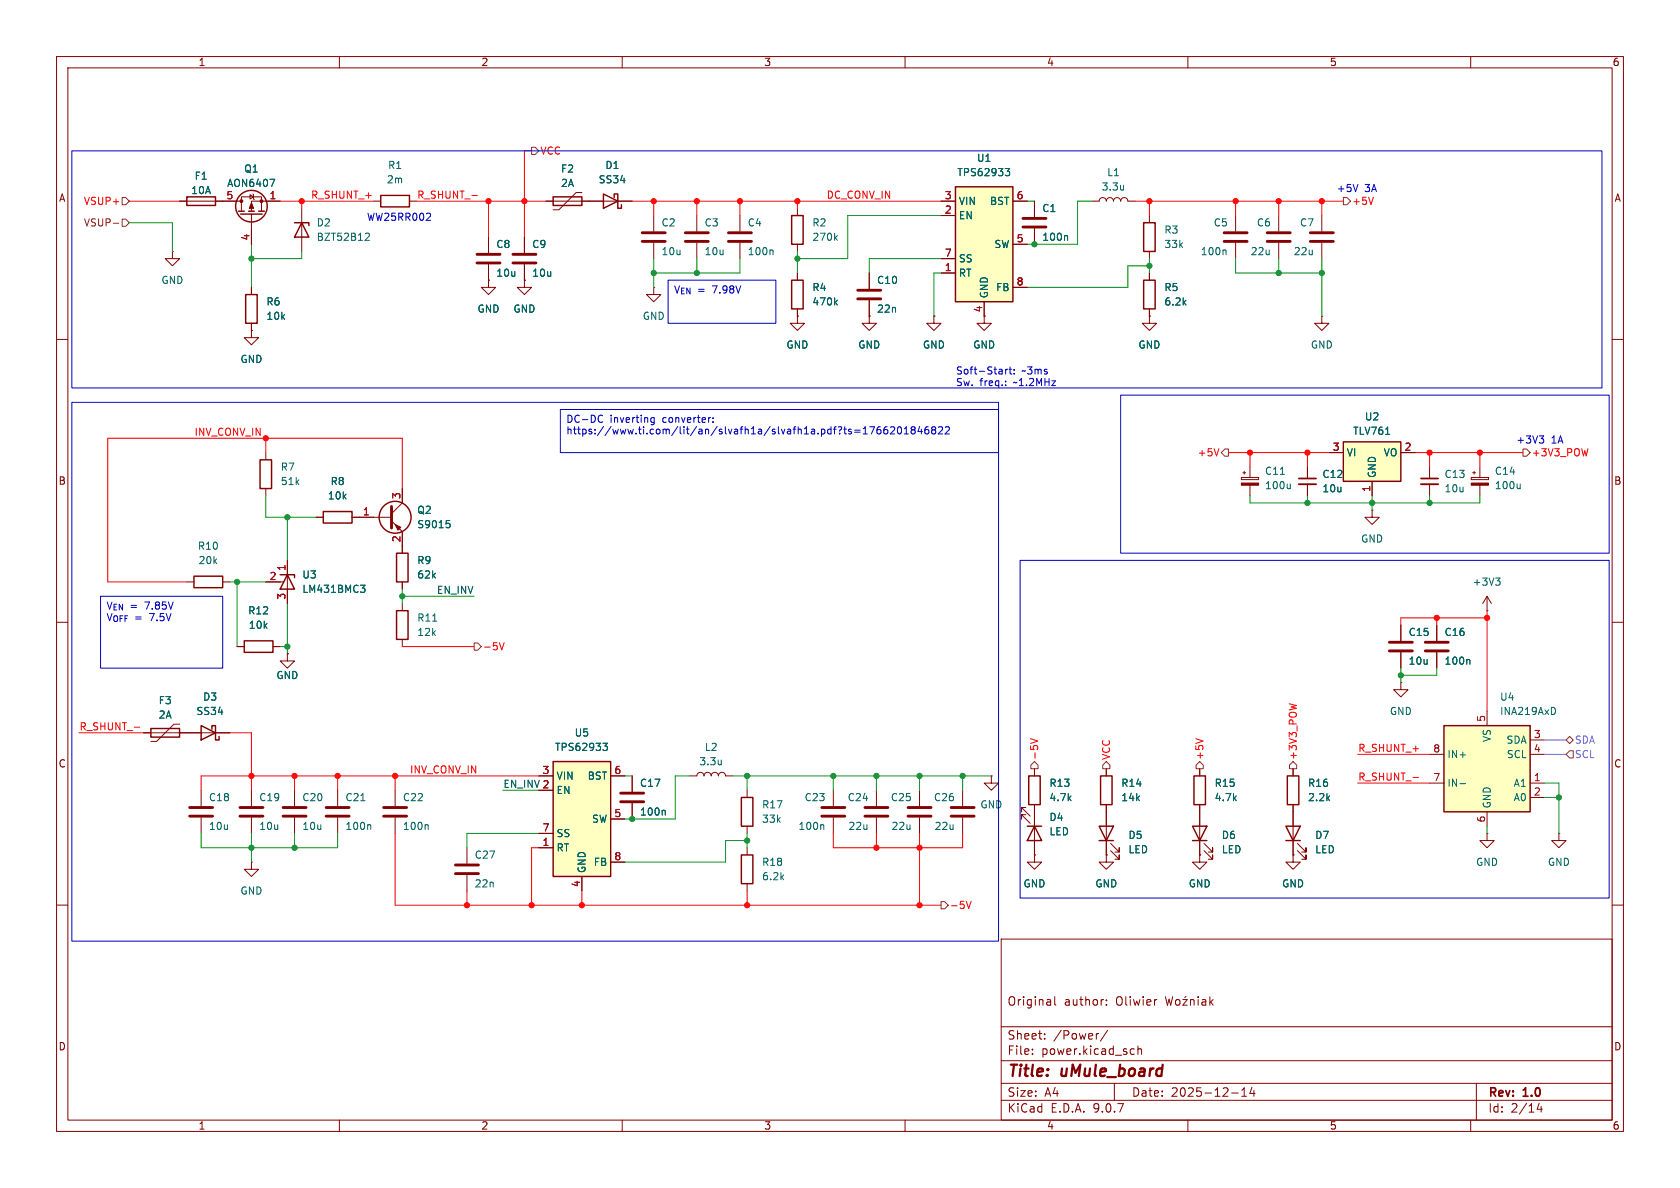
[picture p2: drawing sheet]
<svg xmlns="http://www.w3.org/2000/svg" width="297mm" height="210mm" viewBox="0 0 297 210" stroke-linecap="round" stroke-linejoin="round" font-family="sans-serif">
<g fill="none" stroke="#840000" stroke-width=".18">
<path d="M10 10h277v190h-277zM12 12h273v186h-273zM60 10v2M110 10v2M160 10v2M210 10v2M260 10v2M66 35.6h1.3M72.4 35.6h1.3M123.2 38.1v2.8M130.8 38.1v2.8M123.2 42.9v2.8"/>
<path d="M130.8 42.9v2.8M10 60h2M285 60h2M47 80v1.3M47 86.4v1.2M55.9 91.4h1.2M62.2 91.4h7M69.2 92.1l1.9 1.9v2.5M71.1 86.4v2.5l-1.9 1.9M10 110h2M41.9 114.3h1.3M48.3 114.3h1.2"/>
<path d="M285 110h2M35.6 139.7v2.8M44.4 139.7v2.8M52.1 139.7v2.8M59.7 139.7v2.8M69.8 139.7v2.8M35.6 144.5v2.8M44.4 152.4v1.3h1.3l-1.3 1.2-1.2-1.2h1.2M44.4 152.4h.1M44.4 144.5v2.8M52.1 144.5v2.8M59.7 144.5v2.8"/>
<path d="M69.8 144.5v2.8M82.5 149.9v2.8M82.5 154.7v2.8M10 160h2M177 166h108v32h-108zM186.5 176.2v1.3l.2 .2M195.6 177.6v.1M195.6 176.8v.1M204.4 176.7h.1M206 176.2l.4 1.5 .3-1.1 .3 1.1 .3-1.5M207.9 176.8l.2-.1 .4 .1 .1 .6-.1 .2-.4 .1-.2-.1zM209.1 176.7h.8l-.8 1h.8"/>
<path d="M209.7 176.1l-.2 .2M210.5 176.8l.2-.1 .3 .1 .1 .9M210.5 176.7v1M211.8 176.2v.1M211.8 176.7v1M212.5 176.8h.6l.1 .9M213.2 177.1h-.5a.29 .29 0 0 0-.2 .3 .29 .29 0 0 0 .2 .3l.5-.1M213.9 176.2v1.5M214 177.1l.5 .6M214.5 176.7l-.6 .6M285 160h2M60 198v2"/>
<path d="M110 198v2M160 198v2M177 194.5h108M177 191.5h108M177 187.5h108M177 181.5h108M182.5 186.3v.1M182.5 185.5v.1M184.7 183.6v.1M184.7 182.8v.1M194.2 182.7l-.2 .1M195.8 182.1l-1.3 2"/>
<path d="M197 191.5v3M200.1 185.4l.4 .1M200.5 186.3l-.4 .1M201.2 185.5l.2-.1 .3 .1 .1 .9M201.2 184.9v1.5M210 198v2M217.7 193.2h1.2M219.5 193.8h.9M219.5 192.7l.5-.4v1.5M221.3 192.2l-.3 1.1h.9M221.7 192.8v1M260 198v2"/>
<path d="M261 191.5v6.5M272.1 195l-.4 1.1h1M272.5 195.6v1"/>
</g>
<g fill="none" stroke="#840000" stroke-width=".51">
<path d="M121.2 41.1h4M121.2 42.7h4M128.8 41.1h4M128.8 42.7h4M69.2 89.5v3.8M33.5 142.7h4.1M33.5 144.3h4.1M42.4 142.7h4.1M42.4 144.3h4.1M50 142.7h4.1M50 144.3h4.1M57.7 142.7h4"/>
<path d="M57.7 144.3h4M67.8 142.7h4.1M67.8 144.3h4.1M80.5 152.9h4.1M80.5 154.4h4.1"/>
</g>
<path d="M136.5 44.2l.2 .2v.6M78.9 92h.6M79 92.5h.3l.3 .2-.1 .5-.5 .1M63.8 141.5h.7M65.4 145.8l.1 .2v.6M75.5 145.8l.2 .2v.6" fill="none" stroke="#006464" stroke-width=".18"/>
<g fill="none" stroke="#840000" stroke-width=".25">
<path d="M67.3 34.5h5.1v2.1h-5.1zM46 81.3h2v5.1h-2zM57.1 90.4h5.1v2.1h-5.1zM43.2 113.3h5.1v2h-5.1z"/>
<circle cx="69.8" cy="91.4" r="2.82"/>
</g>
<path d="M69.8 92.7l1.1 .5-.5 .5z" fill="#840000" stroke="#840000" stroke-width=".18"/>
<path d="M97.8 134.6h10.1v20.3h-10.1z" fill="#ffffc2"/>
<g fill="none" stroke="#840000" stroke-width=".25">
<path d="M42.2 37.3h1M42.5 37.8h3.9M43.9 37.3h1.1M45.7 37.3h1M140 38.1h2v5.1h-2zM140 49.5h2v5.1h-2zM70.1 97.8h2v5.1h-2zM34.3 101.9h5.1v2h-5.1zM49.5 101.6h2.6v.5M50.8 101.6l1.3 2.5h-2.6zM70.1 108h2v5h-2zM26.7 128.8h5v1.5h-5z"/>
<path d="M35.6 128.3l2.5 1.2-2.5 1.3zM37.5 128.9v-.6h.6v2.5h.6v-.6M97.8 134.6h10.1v20.3h-10.1z"/>
<circle cx="44.4" cy="36.4" r="2.79"/>
</g>
<g fill="none" stroke="#840000" stroke-width=".18">
<path d="M39.4 35.6h3.3M42.7 37.3v-2.5h3.5v2.5M44.2 34.4l.6 .4-.6 .4zM44.4 37.8v5.4M44.7 34.3l.1 .1v.8l.2 .1M49.5 35.6h-5.1v1.7M141 36.8v1.3M141 43.2v1.3M141 48.3v1.2M141 54.6v1.3M153.7 55.9v1.3h1.2l-1.2 1.2-1.3-1.2h1.3M153.7 55.9h.1"/>
<path d="M153.7 48.3v2.8M153.7 53.1v2.8M165.1 55.9v1.3h1.3l-1.3 1.2-1.3-1.2h1.3M165.1 55.9h.1M50.8 99.1v7.6M71.1 96.5v1.3M33 102.9h1.3M39.4 102.9h1.2M47 102.9h3.2M50.8 115.6v1.2h1.3l-1.3 1.3-1.3-1.3h1.3M50.8 115.6h.1M71.1 102.9v1.2"/>
<path d="M71.1 106.7v1.3M71.1 113v1.3M25.4 129.5h15.2M31.7 128h-1l-3 3.1h-1M95.2 137.2h2.6M95.2 139.7h2.6M107.9 137.2h2.6M95.2 147.3h2.6M95.2 149.9h2.6M102.9 154.9v2.6M107.9 144.8h2.6M107.9 152.4h2.6"/>
</g>
<path d="M47.7 31.7h.9l-.6 1.3M147.7 42l.3 .5M147.7 53.4l.3 .5M148 41.6l-.4 .5M148 53.1l-.4 .5M63.7 103.4h.8l-.4 .5 .4 .2v.4l-.2 .2h-.4M76.5 109.8h.7M106.6 131.4h.8l-.4 .5 .3 .1 .1 .4-.3 .3h-.3" fill="none" stroke="#006464" stroke-width=".18"/>
<g fill="#840000" stroke="#840000" stroke-width=".18">
<path d="M44.4 35.8l.4 1h-.7z"/>
<circle cx="42.7" cy="35.6" r=".25"/>
<circle cx="46.2" cy="35.6" r=".25"/>
</g>
<path d="M151.6 51.3h4.1M151.6 52.8h4.1" fill="none" stroke="#840000" stroke-width=".51"/>
<path d="M168.9 33h10.2v20.3h-10.2z" fill="#ffffc2"/>
<path d="M33 34.8h5.1v1.5h-5.1zM52.1 39.4h2.5v.5M53.3 39.4l1.3 2.5h-2.5zM97.8 34.8h5.1v1.5h-5.1zM106.7 34.3l2.5 1.3-2.5 1.2zM108.6 34.9v-.6h.6v2.5h.7v-.6M168.9 33h10.2v20.3h-10.2zM43.4 52.1h2.1v5.1h-2.1zM131.1 151.1h2v5.1h-2z" fill="none" stroke="#840000" stroke-width=".25"/>
<g fill="none" stroke="#840000" stroke-width=".18">
<path d="M31.7 35.6h7.7M53.3 36.8v7.7M96.5 35.6h15.3M102.9 34h-1l-3.1 3.1h-1M115.6 38.1v2.8M166.4 35.6h2.5M166.4 38.1h2.5M179.1 35.6h2.5M193 35.6h1.3a.64 .64 0 0 1 .6-.7 .64 .64 0 0 1 .7 .7 .64 .64 0 0 1 .6-.7 .64 .64 0 0 1 .6 .7 .64 .64 0 0 1 .7-.7 .64 .64 0 0 1 .6 .7 .64 .64 0 0 1 .7-.7 .64 .64 0 0 1 .6 .7h1.3M226.1 38.1v2.8M30.5 44.5v1.2h1.2l-1.2 1.3-1.3-1.3h1.3M30.5 44.5h.1"/>
<path d="M44.4 58.4v1.3h1.3l-1.3 1.3-1.2-1.3h1.2M44.4 58.4h.1M44.4 50.8v1.3M44.4 57.2v1.2M86.4 49.5v1.3h1.2l-1.2 1.3-1.3-1.3h1.3M86.4 49.5h.1M86.4 41.9v2.8M86.4 46.7v2.8M92.7 49.5v1.3h1.3l-1.3 1.3-1.3-1.3h1.3M92.7 49.5h.1M115.6 50.8v1.3h1.2l-1.2 1.2-1.3-1.2h1.3M115.6 50.8h.1"/>
<path d="M115.6 42.9v2.8M141 55.9v1.3h1.2l-1.2 1.2-1.3-1.2h1.3M141 55.9h.1M166.4 45.7h2.5M166.4 48.3h2.5M174 53.3v2.6M179.1 43.2h2.5M179.1 50.8h2.5M226.1 42.9v2.8M132.1 149.9v1.2M132.1 156.2v1.3"/>
</g>
<path d="M177.7 29.8h.8l-.4 .5 .3 .1 .1 .4-.2 .3h-.4M198.6 32.8v.8M198.6 33.5h.1M64.8 41.2l.4 .1 .1 .3-.8 .9h.8" fill="none" stroke="#006464" stroke-width=".18"/>
<path d="M84.3 45h4.1M84.3 46.5h4.1M113.5 41.1h4.1M113.5 42.7h4.1M224 41.1h4.1M224 42.7h4.1" fill="none" stroke="#840000" stroke-width=".51"/>
<path d="M255.3 128.3h15.2v15.2h-15.2z" fill="#ffffc2"/>
<path d="M255.3 128.3h15.2v15.2h-15.2z" fill="none" stroke="#840000" stroke-width=".25"/>
<g fill="none" stroke="#840000" stroke-width=".18">
<path d="M218.4 38.1v2.8M233.7 38.1v2.8M218.4 42.9v2.8M233.7 55.9v1.3h1.2l-1.2 1.2-1.3-1.2h1.3M233.7 55.9h.1M233.7 42.9v2.8M231.1 82.6v2M231.1 85.6v2M242.6 90.2v1.2h1.2l-1.2 1.3-1.3-1.3h1.3M242.6 90.2h.1M252.7 82.6v2M252.7 85.6v2"/>
<path d="M260.1 84.4h3v.4h-3zM260.3 83.6h.6M260.6 83.3v.5M261.6 82.6v1.8M261.6 85.8v1.8M247.6 110.5v2.8M247.6 115.3v2.8M254 110.5v2.8M254 115.3v2.8M262.9 108h.1M262.9 105.4v2.6M262.9 105.4l-.8 1.3"/>
<path d="M262.9 105.4l.8 1.3M247.6 120.7v1.2h1.3l-1.3 1.3-1.2-1.3h1.2M247.6 120.7h.1M252.7 133.4h2.6M252.7 138.4h2.6M262.9 125.7v2.6M270.5 133.4h2.5M270.5 138.4h2.5M270.5 130.8h2.5M262.9 147.3v1.3h1.3l-1.3 1.3-1.3-1.3h1.3M262.9 147.3h.1M262.9 143.5v2.6"/>
<path d="M270.5 141h2.5"/>
</g>
<path d="M216.6 44.2l.2 .2v.6M268.7 85.5v.9M268.7 86.3l-.1 .1M259.7 116.6l.2 .2v.6M264.4 102.2h.8l-.4 .5M264.9 102.7l.3 .2v.3l-.3 .2M258.1 138.5h1M274.8 125.1l.2 .5-.2 .6" fill="none" stroke="#006464" stroke-width=".18"/>
<path d="M216.4 41.1h4.1M216.4 42.7h4.1M231.6 41.1h4.1M231.6 42.7h4.1M245.6 113.5h4.1M245.6 115.1h4.1M252 113.5h4M252 115.1h4" fill="none" stroke="#840000" stroke-width=".51"/>
<path d="M229.6 84.6h3.1M251.2 84.6h3.1" fill="none" stroke="#840000" stroke-width=".3"/>
<path d="M229.6 85.6h3.1M251.2 85.6h3.1" fill="none" stroke="#840000" stroke-width=".33"/>
<path d="M260.1 85.4h3v.4h-3z" fill="#840000" stroke="#840000" stroke-width=".18"/>
<path d="M237.5 78.1h10.1v7h-10.1z" fill="#ffffc2"/>
<g fill="none" stroke="#840000" stroke-width=".25">
<path d="M202.2 39.4h2v5.1h-2zM202.2 49.5h2v5.1h-2zM237.5 78.1h10.1v7h-10.1zM181.9 137.2h2v5h-2zM194.6 137.2h2v5h-2zM211.1 137.2h2v5h-2zM227.6 137.2h2v5h-2zM131.1 141h2v5.1h-2zM181.6 146.1h2.5M182.9 146.1l1.2 2.5h-2.5zM194.3 146.1h2.5l-1.2 2.5zM194.3 148.6h2.5"/>
<path d="M210.8 146.1h2.6l-1.3 2.5zM210.8 148.6h2.6M227.3 146.1h2.6l-1.3 2.5zM227.3 148.6h2.6"/>
</g>
<g fill="none" stroke="#840000" stroke-width=".18">
<path d="M31.7 35.6h1.3M38.1 35.6h3.8M47 35.6h2.5M96.5 35.6h1.3M102.9 35.6h3.8M109.2 35.6h2.6M166.4 35.6h2.5M166.4 38.1h2.5M179.1 35.6h2.5M182.9 35.6v2.8M203.2 38.1v1.3M44.4 58.4h.1"/>
<path d="M44.4 40.6v2.6M44.4 50.8v1.3M44.4 57.2v1.2M86.4 49.5h.1M86.4 41.9v2.8M86.4 46.7v2.8M92.7 49.5h.1M92.7 41.9v2.8M92.7 46.7v2.8M141 55.9h.1M141 48.3v1.2M141 54.6v1.3"/>
<path d="M153.7 55.9h.1M153.7 48.3v2.8M153.7 53.1v2.8M165.1 55.9h.1M166.4 45.7h2.5M166.4 48.3h2.5M174 53.3v3.9h1.3l-1.3 1.2-1.3-1.2h1.3M179.1 43.2h2.5M179.1 50.8h2.5M182.9 40.4v2.8M203.2 55.9v1.3h1.3l-1.3 1.2-1.3-1.2h1.3M203.2 55.9h.1"/>
<path d="M203.2 44.5v1.2M203.2 48.3v1.2M203.2 54.6v1.3M50.8 99.1v2.5M55.9 91.4h1.2M62.2 91.4h3.8M71.1 86.4v2.5M71.1 94v3.8M219.5 84.4h3v.4h-3zM219.7 83.6h.5M220 83.3v.5M221 82.6v1.8"/>
<path d="M221 85.8v1.8M231.1 82.6v2M231.1 85.6v2M234.9 80h2.6M242.6 85.1v2.5M247.6 80h2.6M41.9 114.3h1.3M47 102.9h2.5M48.3 114.3h1.2M50.8 115.6h.1M50.8 104.1v2.6M71.1 102.9v1.2"/>
<path d="M247.6 110.5v2.8M247.6 115.3v2.8M254 110.5v2.8M254 115.3v2.8M25.4 129.5h1.3M31.7 129.5h3.9M38.1 129.5h2.5M95.2 137.2h2.6M95.2 139.7h2.6M107.9 137.2h2.6M111.8 137.2v2.8M121.9 137.2h1.3a.64 .64 0 0 1 .6-.7 .64 .64 0 0 1 .7 .7 .64 .64 0 0 1 .6-.7 .64 .64 0 0 1 .6 .7 .64 .64 0 0 1 .7-.7 .64 .64 0 0 1 .6 .7 .64 .64 0 0 1 .6-.7 .64 .64 0 0 1 .7 .7h1.2"/>
<path d="M132.1 139.7v1.3M147.3 139.7v2.8M154.9 139.7v2.8M162.6 139.7v2.8M170.2 139.7v2.8M175.3 137.2v1.2h1.2l-1.2 1.3-1.3-1.3h1.3M175.3 137.2h.1M182.9 135.9v1.3M195.6 135.9v1.3M212.1 135.9v1.3M228.6 135.9v1.3M95.2 147.3h2.6"/>
<path d="M95.2 149.9h2.6M102.9 154.9v2.6M107.9 144.8h2.6M107.9 152.4h2.6M111.8 142v2.8M132.1 146.1v1.2M147.3 144.5v2.8M154.9 144.5v2.8M162.6 144.5v2.8M170.2 144.5v2.8M181.4 142.7h-.8v.8v-.8l1.5 1.6M181.4 144h-.8v.8v-.8l1.5 1.5"/>
<path d="M182.9 151.1v1.3h1.2l-1.2 1.3-1.3-1.3h1.3M182.9 151.1h.1M182.9 142.2v8.9M195.6 151.1v1.3h1.2l-1.2 1.3-1.3-1.3h1.3M195.6 151.1h.1M195.6 142.2v8.9M196.3 150.4l1.6 1.5v-.8v.8h-.8M196.3 149.1l1.6 1.5v-.7v.7h-.8M212.1 151.1v1.3h1.3l-1.3 1.3-1.3-1.3h1.3M212.1 151.1h.1M212.1 142.2v8.9M212.9 150.4l1.5 1.5v-.8v.8h-.8"/>
<path d="M212.9 149.1l1.5 1.5v-.7v.7h-.8M228.6 151.1v1.3h1.3l-1.3 1.3-1.3-1.3h1.3M228.6 151.1h.1M228.6 142.2v8.9M229.4 150.4l1.5 1.5v-.8v.8h-.8M229.4 149.1l1.5 1.5v-.7v.7h-.8M275.6 147.3v1.3h1.3l-1.3 1.3-1.3-1.3h1.3M275.6 147.3h.1"/>
</g>
<g fill="none" stroke="#006464" stroke-width=".18">
<path d="M47.7 31.7h.9l-.6 1.3M177.7 29.8h.8l-.4 .5 .3 .1 .1 .4-.2 .3h-.4M147.7 53.4l.3 .5M148 53.1l-.4 .5M188.6 41.6l.1 .2v.7M245 76.8h.7M78.9 92h.6M79 92.5h.3l.3 .2-.1 .5-.5 .1M226.4 83.9h.7M228.1 85.5v.9M228.1 86.3l-.2 .1M63.7 103.4h.8l-.4 .5 .4 .2v.4l-.2 .2h-.4"/>
<path d="M259.7 116.6l.2 .2v.6M106.6 131.4h.8l-.4 .5 .3 .1 .1 .4-.3 .3h-.3M127.5 134.4v.8M127.5 135.1h.1M117.4 143.2l.2 .2v.7M145.5 145.8l.1 .2v.6"/>
</g>
<path d="M219.5 85.4h3v.4h-3z" fill="#840000" stroke="#840000" stroke-width=".18"/>
<g fill="none" stroke="#840000" stroke-width=".51">
<path d="M180.8 38.6h4.1M90.7 45h4M90.7 46.5h4M180.8 40.1h4.1M109.7 140.2h4.1M109.7 141.7h4.1M145.3 142.7h4.1M145.3 144.3h4.1M152.9 142.7h4.1M152.9 144.3h4.1M160.5 142.7h4.1M160.5 144.3h4.1"/>
<path d="M168.1 142.7h4.1M168.1 144.3h4.1"/>
</g>
<g fill="none" stroke="#f00" stroke-width=".18">
<path d="M22.9 35.6h8.8M49.5 35.6h16.5M53.3 35.6v1.2M73.7 35.6h22.8M83.4 34.6h1M86.4 35.6v6.3M94 26.7h-1.3v15.2M111.8 35.6h54.6M115.6 35.6v2.5M123.2 35.6v2.5M130.8 35.6v2.5M141 35.6v1.2"/>
<path d="M200.7 35.6h36.8M203.2 35.6v2.5M218.4 35.6v2.5M226.1 35.6v2.5M233.7 35.6v2.5M242.8 34.9l-.4 1.2M47 77.5v2.5M215.5 79.3l-.4 1.3M280.7 79.3l-.3 1.3M71.1 86.4v-8.9h-52.1v25.4h14M217.2 80h17.7M221 80v2.6"/>
<path d="M231.1 80v2.6M250.2 80h19M252.7 80v2.6M261.6 80v2.6M71.1 114.3h12.7M88.3 113.6l.4 1.3 .4-1.3M254 109.2v1.3M262.9 109.2h-15.3v1.3M262.9 108v17.7M14 129.5h11.4M23.7 128.5h1M40.6 129.5h3.8v10.2"/>
<path d="M52.1 137.2v2.5M59.7 137.2v2.5M69.8 137.2v2.5M95.2 137.2h-59.6v2.5M182.2 130.6l1.3 .4-1.3 .4M211.4 130.6l1.3 .4M227.9 124.4l1.3 .3M240 133.4h12.7M240 138.4h12.7M249.8 137.4h1M69.8 147.3v12.7h96.6M82.5 157.5v2.5"/>
<path d="M95.2 149.9h-1.2v10.1M102.9 157.5v2.5M132.1 157.5v2.5M147.3 147.3v2.6h22.9v-2.6M154.9 147.3v2.6M162.6 147.3v12.7M170.8 159.3l.5 1.3 .4-1.3"/>
</g>
<g fill="none" stroke="#725600" stroke-width=".18">
<path d="M20 39.5h1M21.6 38.7h.6l.7 .7-.7 .6h-.6zM21.6 34.9h.6l.7 .7-.7 .6h-.6zM94 26h.6l.6 .7-.6 .6h-.6zM237.5 34.9h.6l.7 .7-.7 .6h-.6zM216.5 79.4h.7v1.2h-.7l-.6-.6zM269.2 79.4h.7l.6 .6-.6 .6h-.7zM83.8 113.7h.7l.6 .6-.6 .6h-.7zM182.9 134.6l.6 .7v.6h-1.3v-.6zM195.6 134.6l.6 .7v.6h-1.3v-.6zM212.1 134.6l.6 .7v.6h-1.2v-.6zM228.6 134.6l.6 .7v.6h-1.2v-.6z"/>
<path d="M277.5 132.7h.6v1.3h-.6l-.6-.6zM277.5 130.2l.6 .6-.6 .6-.6-.6zM166.4 159.4h.6l.6 .6-.6 .7h-.6z"/>
</g>
<g fill="none" stroke="#009600" stroke-width=".18">
<path d="M22.9 39.4h7.6v5.1M166.4 38.1h-16.5v7.6h-8.9M181.6 35.6h1.3M193 35.6h-2.5v7.6h-8.9M44.4 43.2v7.6M53.3 44.5v1.2h-8.9M115.6 45.7v5.1M123.2 45.7v2.6M130.8 45.7v2.6h-15.2M141 44.5v3.8M166.4 48.3h-1.3v7.6M166.4 45.7h-12.7v2.6"/>
<path d="M203.2 45.7v2.6M203.2 47h-3.8v3.8h-17.8M218.4 45.7v2.6h15.3M226.1 45.7v2.6M233.7 45.7v10.2M47 87.6v3.8h8.9M50.8 91.4v7.7M221 87.6v1.3h40.6v-1.3M231.1 87.6v1.3M242.6 87.6v2.6M252.7 87.6v1.3M40.6 102.9h6.4"/>
<path d="M41.9 102.9v11.4M49.5 114.3h1.3M50.8 106.7v8.9M71.1 105.4h12.7M71.1 104.1v2.6M247.6 118.1v2.6M254 118.1v1.3h-6.4M88.9 139.7h6.3M110.5 137.2h1.3M121.9 137.2h-2.5v7.6h-8.9M129.5 137.2h45.8M132.1 137.2v2.5"/>
<path d="M147.3 137.2v2.5M154.9 137.2v2.5M162.6 137.2v2.5M170.2 137.2v2.5M273 138.4h2.6v8.9M35.6 147.3v2.6h24.1v-2.6M44.4 147.3v5.1M52.1 147.3v2.6M95.2 147.3h-12.7v2.6M132.1 147.3v2.6M132.1 148.6h-3.8v3.8h-17.8M262.9 146.1v1.2"/>
<path d="M273 141h2.6"/>
</g>
<path d="M273 133.4h3.9M273 130.8h3.9" fill="none" stroke="#c409ff" stroke-width=".18"/>
<g fill="none" stroke="#0000c2" stroke-width=".18">
<path d="M12.7 26.7h270.5v41.9h-270.5zM75.3 39h.8M76.1 37.8v.4M240.1 32.6l-.5 1.3M118.1 49.5h19.1v7.7h-19.1zM12.7 71.1h163.8v95.3h-163.8zM99.1 72.4h77.4v7.6h-77.4zM106.2 73.4l.3 .1M106.5 74.5l-.3 .2M115.7 73.9l-.4-.1-.2 .3 .1 .5h.5M115.7 73.8v1l-.3 .3-.3-.1M125.5 73.8h.1"/>
<path d="M126.1 74.5v.2M126.1 73.9v.1M152.6 76.7h.7M152.6 75.8l.4-.4v1.3M153.8 75.4h.8l-.5 1.3M155.6 75.4l-.3 .1a.86 .86 0 0 0 0 1.2l.4-.1 .1-.4-.3-.3h-.2l-.3 .3M156.8 75.4l-.3 .1a.86 .86 0 0 0 0 1.2l.4-.1 .1-.4-.3-.3h-.2l-.3 .3M157.4 75.6l.5-.2 .3 .4-.8 .9h.8M158.8 75.6l.2-.2a.68 .68 0 0 1 .4 .7 .68 .68 0 0 1-.4 .6l-.2-.1-.1-.4zM159.9 76.7h.7M159.9 75.8l.3-.4v1.3M161.3 76l-.2 .2v.4l.2 .1 .4-.1 .1-.1v-.3l-.2-.2"/>
<path d="M161.3 76l-.2-.3 .2-.3h.3l.2 .3-.2 .3M161.3 76h.3M162.6 75.4l-.3 .9h.8M162.9 75.9v.8M164.1 75.4l-.4 .1a.86 .86 0 0 0 0 1.2l.5-.1v-.4l-.2-.3-.4 .1-.1 .2M164.9 76l-.2 .2 .1 .4 .1 .1 .4-.1 .1-.1v-.3l-.2-.2M164.9 76l-.2-.3 .2-.3h.3l.2 .3-.2 .3M164.9 76h.3M165.9 75.6l.5-.2 .2 .4-.8 .9h.8M167.1 75.6l.5-.2 .2 .4-.7 .9h.7M177.8 65.3v.8M177.8 67.4v.1"/>
<path d="M177.8 68v.2M178.1 65.3l-.3 .2M178.4 65.3h.5M178.6 64.9v1l.3 .2M179.3 66v.1M179.3 65.3v.2M198.1 69.9h86.4v27.9h-86.4zM272.1 77.1h.8l-.4 .4M272.7 77.5l.2 .3v.3l-.2 .2M180.3 99.1h104.2v59.7h-104.2zM17.8 105.4h21.6v12.7h-21.6z"/>
</g>
<g fill="#009600" stroke="#009600" stroke-width=".18">
<circle cx="132.1" cy="137.2" r=".46"/>
<circle cx="132.1" cy="148.6" r=".46"/>
<circle cx="147.3" cy="137.2" r=".46"/>
<circle cx="203.2" cy="47" r=".46"/>
<circle cx="247.6" cy="119.4" r=".46"/>
<circle cx="231.1" cy="88.9" r=".46"/>
<circle cx="162.6" cy="137.2" r=".46"/>
<circle cx="170.2" cy="137.2" r=".46"/>
<circle cx="154.9" cy="137.2" r=".46"/>
<circle cx="275.6" cy="141" r=".46"/>
<circle cx="233.7" cy="48.3" r=".46"/>
<circle cx="242.6" cy="88.9" r=".46"/>
<circle cx="252.7" cy="88.9" r=".46"/>
<circle cx="44.4" cy="149.9" r=".46"/>
<circle cx="52.1" cy="149.9" r=".46"/>
<circle cx="44.4" cy="45.7" r=".46"/>
<circle cx="141" cy="45.7" r=".46"/>
<circle cx="123.2" cy="48.3" r=".46"/>
<circle cx="115.6" cy="48.3" r=".46"/>
<circle cx="41.9" cy="102.9" r=".46"/>
<circle cx="50.8" cy="91.4" r=".46"/>
<circle cx="111.8" cy="144.8" r=".46"/>
<circle cx="50.8" cy="114.3" r=".46"/>
<circle cx="71.1" cy="105.4" r=".46"/>
<circle cx="182.9" cy="43.2" r=".46"/>
<circle cx="226.1" cy="48.3" r=".46"/>
</g>
<g fill="#f00" stroke="#f00" stroke-width=".18">
<circle cx="203.2" cy="35.6" r=".46"/>
<circle cx="132.1" cy="160" r=".46"/>
<circle cx="261.6" cy="80" r=".46"/>
<circle cx="231.1" cy="80" r=".46"/>
<circle cx="221" cy="80" r=".46"/>
<circle cx="262.9" cy="109.2" r=".46"/>
<circle cx="254" cy="109.2" r=".46"/>
<circle cx="162.6" cy="160" r=".46"/>
<circle cx="162.6" cy="149.9" r=".46"/>
<circle cx="154.9" cy="149.9" r=".46"/>
<circle cx="233.7" cy="35.6" r=".46"/>
<circle cx="218.4" cy="35.6" r=".46"/>
<circle cx="252.7" cy="80" r=".46"/>
<circle cx="82.5" cy="160" r=".46"/>
<circle cx="94" cy="160" r=".46"/>
<circle cx="102.9" cy="160" r=".46"/>
<circle cx="69.8" cy="137.2" r=".46"/>
<circle cx="52.1" cy="137.2" r=".46"/>
<circle cx="59.7" cy="137.2" r=".46"/>
<circle cx="44.4" cy="137.2" r=".46"/>
<circle cx="130.8" cy="35.6" r=".46"/>
<circle cx="141" cy="35.6" r=".46"/>
<circle cx="123.2" cy="35.6" r=".46"/>
<circle cx="115.6" cy="35.6" r=".46"/>
<circle cx="47" cy="77.5" r=".46"/>
<circle cx="92.7" cy="35.6" r=".46"/>
<circle cx="86.4" cy="35.6" r=".46"/>
<circle cx="53.3" cy="35.6" r=".46"/>
<circle cx="226.1" cy="35.6" r=".46"/>
</g>
<g font-size="2.8" fill="#840000">
<text x="178" y="190.9">Title:</text>
<text x="187.7" y="190.9">uMule_board</text>
</g>
<g font-size="2.1" fill="#840000">
<text x="178" y="178">Original</text>
<text x="188.1" y="178">author:</text>
<text x="197.3" y="178">Oliwier</text>
<text x="178" y="184">Sheet:</text>
<text x="186.2" y="184">/Power/</text>
<text x="178" y="186.7">File:</text>
<text x="184.1" y="186.7">power.kicad_sch</text>
<text x="178" y="196.9">KiCad</text>
<text x="178" y="194.1">Size:</text>
<text x="184.7" y="194.1">A4</text>
<text x="185.7" y="196.9">E.D.A.</text>
<text x="193.3" y="196.9">9.0.7</text>
<text x="200" y="194.1">Date:</text>
<text x="207" y="194.1">2025-12-14</text>
<text x="263" y="194.3">Rev:</text>
<text x="263" y="196.9">Id:</text>
<text x="267.1" y="196.9">2/14</text>
<text x="269.4" y="194.3">1.0</text>
</g>
<g font-size="1.8" fill="#840000">
<text x="35" y="11.9">1</text>
<text x="85" y="11.9">2</text>
<text x="135" y="11.9">3</text>
<text x="185" y="11.9">4</text>
<text x="235" y="11.9">5</text>
<text x="285" y="11.9">6</text>
<text x="10.3" y="35.9">A</text>
<text x="285.3" y="35.9">A</text>
<text x="173.7" y="55.3" transform="rotate(-90 173.7 55.3)">4</text>
<text x="10.3" y="85.9">B</text>
<text x="285.3" y="85.9">B</text>
<text x="10.3" y="135.9">C</text>
<text x="285.3" y="135.9">C</text>
<text x="10.3" y="185.9">D</text>
<text x="285.3" y="185.9">D</text>
<text x="35" y="199.9">1</text>
<text x="85" y="199.9">2</text>
<text x="135" y="199.9">3</text>
<text x="185" y="199.9">4</text>
<text x="235" y="199.9">5</text>
<text x="285" y="199.9">6</text>
</g>
<g font-size="1.8" fill="#f00">
<text x="95.4" y="27.5">VCC</text>
<text x="54.9" y="35.2">R_SHUNT_+</text>
<text x="73.7" y="35.2">R_SHUNT_-</text>
<text x="146" y="35.2">DC_CONV_IN</text>
<text x="14.7" y="36.4">VSUP+</text>
<text x="239" y="36.4">+5V</text>
<text x="34.3" y="77.1">INV_CONV_IN</text>
<text x="211.6" y="80.9">+5V</text>
<text x="270.7" y="80.9">+3V3_POW</text>
<text x="85.3" y="115.2">-5V</text>
<text x="14" y="129.2">R_SHUNT_-</text>
<text x="72.4" y="136.8">INV_CONV_IN</text>
<text x="183.7" y="134.4" transform="rotate(-90 183.7 134.4)">-5V</text>
<text x="196.4" y="134.4" transform="rotate(-90 196.4 134.4)">VCC</text>
<text x="213" y="134.4" transform="rotate(-90 213 134.4)">+5V</text>
<text x="229.5" y="134.4" transform="rotate(-90 229.5 134.4)">+3V3_POW</text>
<text x="240" y="133">R_SHUNT_+</text>
<text x="240" y="138.1">R_SHUNT_-</text>
<text x="167.8" y="160.9">-5V</text>
</g>
<g font-size="1.8" fill="#006464">
<text x="172.6" y="28.8">U1</text>
<text x="33.7" y="34.5">10A</text>
<text x="34.3" y="32">F1</text>
<text x="40.1" y="33.2">AON6407</text>
<text x="43.1" y="30.7">Q1</text>
<text x="68.3" y="32.6">2m</text>
<text x="68.5" y="30.1">R1</text>
<text x="99.1" y="30.7">F2</text>
<text x="99.1" y="33.2">2A</text>
<text x="105.7" y="32.6">SS34</text>
<text x="106.9" y="30.1">D1</text>
<text x="169.1" y="31.3">TPS62933</text>
<text x="194.7" y="33.9">3.3u</text>
<text x="195.6" y="31.3">L1</text>
<text x="55.9" y="40.2">D2</text>
<text x="116.8" y="40.2">C2</text>
<text x="124.5" y="40.2">C3</text>
<text x="132.1" y="40.2">C4</text>
<text x="143.5" y="40.2">R2</text>
<text x="169.4" y="36.4">VIN</text>
<text x="169.4" y="39">EN</text>
<text x="174.9" y="36.4">BST</text>
<text x="184.2" y="37.7">C1</text>
<text x="205.7" y="41.5">R3</text>
<text x="214.5" y="40.2">C5</text>
<text x="222.1" y="40.2">C6</text>
<text x="229.7" y="40.2">C7</text>
<text x="55.9" y="42.8">BZT52B12</text>
<text x="87.6" y="44">C8</text>
<text x="94" y="44">C9</text>
<text x="116.8" y="45.3">10u</text>
<text x="124.5" y="45.3">10u</text>
<text x="132.1" y="45.3">100n</text>
<text x="143.5" y="42.8">270k</text>
<text x="169.4" y="46.6">SS</text>
<text x="175.7" y="44">SW</text>
<text x="184.2" y="42.8">100n</text>
<text x="205.7" y="44">33k</text>
<text x="212.2" y="45.3">100n</text>
<text x="221" y="45.3">22u</text>
<text x="228.6" y="45.3">22u</text>
<text x="28.4" y="50.4">GND</text>
<text x="87.6" y="49.1">10u</text>
<text x="94" y="49.1">10u</text>
<text x="143.5" y="51.7">R4</text>
<text x="154.9" y="50.4">C10</text>
<text x="169.4" y="49.1">RT</text>
<text x="174.9" y="52.8" transform="rotate(-90 174.9 52.8)">GND</text>
<text x="176" y="51.7">FB</text>
<text x="205.7" y="51.7">R5</text>
<text x="47" y="54.2">R6</text>
<text x="47" y="56.7">10k</text>
<text x="84.3" y="55.5">GND</text>
<text x="90.7" y="55.5">GND</text>
<text x="113.5" y="56.7">GND</text>
<text x="143.5" y="54.2">470k</text>
<text x="154.9" y="55.5">22n</text>
<text x="205.7" y="54.2">6.2k</text>
<text x="42.4" y="64.4">GND</text>
<text x="138.9" y="61.8">GND</text>
<text x="151.6" y="61.8">GND</text>
<text x="163.1" y="61.8">GND</text>
<text x="172" y="61.8">GND</text>
<text x="201.2" y="61.8">GND</text>
<text x="231.6" y="61.8">GND</text>
<text x="239.1" y="77.1">TLV761</text>
<text x="241.2" y="74.5">U2</text>
<text x="49.5" y="83.4">R7</text>
<text x="238" y="80.9">VI</text>
<text x="244.5" y="80.9">VO</text>
<text x="49.5" y="86">51k</text>
<text x="57.9" y="88.5">10k</text>
<text x="58.3" y="86">R8</text>
<text x="223.5" y="86.7">100u</text>
<text x="223.5" y="84.1">C11</text>
<text x="233.7" y="84.7">C12</text>
<text x="233.7" y="87.2">10u</text>
<text x="243.4" y="84.6" transform="rotate(-90 243.4 84.6)">GND</text>
<text x="255.3" y="84.7">C13</text>
<text x="255.3" y="87.2">10u</text>
<text x="264.2" y="86.7">100u</text>
<text x="264.2" y="84.1">C14</text>
<text x="73.7" y="93.6">S9015</text>
<text x="73.7" y="91">Q2</text>
<text x="34.9" y="97.4">R10</text>
<text x="35" y="99.9">20k</text>
<text x="73.7" y="99.9">R9</text>
<text x="240.5" y="96.1">GND</text>
<text x="53.3" y="105">LM431BMC3</text>
<text x="53.3" y="102.5">U3</text>
<text x="73.7" y="102.5">62k</text>
<text x="260.2" y="103.7">+3V3</text>
<text x="43.8" y="108.8">R12</text>
<text x="43.9" y="111.4">10k</text>
<text x="73.7" y="112.6">12k</text>
<text x="73.7" y="110.1">R11</text>
<text x="248.9" y="112.6">C15</text>
<text x="255.3" y="112.6">C16</text>
<text x="248.9" y="117.7">10u</text>
<text x="255.3" y="117.7">100n</text>
<text x="28" y="124.7">F3</text>
<text x="35.8" y="124.1">D3</text>
<text x="48.8" y="120.2">GND</text>
<text x="265.1" y="124.1">U4</text>
<text x="28" y="127.2">2A</text>
<text x="34.6" y="126.6">SS34</text>
<text x="101.5" y="130.4">U5</text>
<text x="245.6" y="126.6">GND</text>
<text x="263.8" y="131.3" transform="rotate(-90 263.8 131.3)">VS</text>
<text x="265.1" y="126.6">INA219AxD</text>
<text x="266.2" y="131.7">SDA</text>
<text x="98" y="132.9">TPS62933</text>
<text x="123.5" y="135.5">3.3u</text>
<text x="124.5" y="132.9">L2</text>
<text x="255.8" y="134.2">IN+</text>
<text x="266.3" y="134.2">SCL</text>
<text x="36.8" y="141.8">C18</text>
<text x="45.7" y="141.8">C19</text>
<text x="53.3" y="141.8">C20</text>
<text x="61" y="141.8">C21</text>
<text x="71.1" y="141.8">C22</text>
<text x="98.3" y="138">VIN</text>
<text x="98.3" y="140.6">EN</text>
<text x="103.8" y="138">BST</text>
<text x="113" y="139.3">C17</text>
<text x="134.6" y="143.1">R17</text>
<text x="142.1" y="141.8">C23</text>
<text x="149.8" y="141.8">C24</text>
<text x="157.4" y="141.8">C25</text>
<text x="165" y="141.8">C26</text>
<text x="173.2" y="143.1">GND</text>
<text x="185.4" y="141.8">4.7k</text>
<text x="185.4" y="139.3">R13</text>
<text x="198.1" y="141.8">14k</text>
<text x="198.1" y="139.3">R14</text>
<text x="214.6" y="141.8">4.7k</text>
<text x="214.6" y="139.3">R15</text>
<text x="231.1" y="141.8">2.2k</text>
<text x="231.1" y="139.3">R16</text>
<text x="255.8" y="139.3">IN-</text>
<text x="263.8" y="143" transform="rotate(-90 263.8 143)">GND</text>
<text x="267.5" y="139.3">A1</text>
<text x="267.5" y="141.8">A0</text>
<text x="36.8" y="146.9">10u</text>
<text x="45.7" y="146.9">10u</text>
<text x="53.3" y="146.9">10u</text>
<text x="61" y="146.9">100n</text>
<text x="71.1" y="146.9">100n</text>
<text x="98.3" y="148.2">SS</text>
<text x="104.6" y="145.6">SW</text>
<text x="113" y="144.4">100n</text>
<text x="134.6" y="145.6">33k</text>
<text x="141.1" y="146.9">100n</text>
<text x="149.9" y="146.9">22u</text>
<text x="157.5" y="146.9">22u</text>
<text x="165.1" y="146.9">22u</text>
<text x="185.4" y="145.3">D4</text>
<text x="185.4" y="147.9">LED</text>
<text x="199.4" y="148.5">D5</text>
<text x="215.9" y="148.5">D6</text>
<text x="232.4" y="148.5">D7</text>
<text x="83.8" y="152">C27</text>
<text x="98.3" y="150.7">RT</text>
<text x="103.7" y="154.4" transform="rotate(-90 103.7 154.4)">GND</text>
<text x="104.9" y="153.3">FB</text>
<text x="134.6" y="155.8">6.2k</text>
<text x="134.6" y="153.3">R18</text>
<text x="199.4" y="151">LED</text>
<text x="215.9" y="151">LED</text>
<text x="232.4" y="151">LED</text>
<text x="260.9" y="153.3">GND</text>
<text x="273.6" y="153.3">GND</text>
<text x="42.4" y="158.3">GND</text>
<text x="83.8" y="157.1">22n</text>
<text x="180.8" y="157.1">GND</text>
<text x="193.5" y="157.1">GND</text>
<text x="210.1" y="157.1">GND</text>
<text x="226.6" y="157.1">GND</text>
</g>
<g font-size="1.8" fill="#a90000">
<text x="39.9" y="35.3">5</text>
<text x="47.6" y="35.3">1</text>
<text x="166.9" y="35.3">3</text>
<text x="179.6" y="35.3">6</text>
<text x="166.9" y="37.8">2</text>
<text x="44.2" y="42.6" transform="rotate(-90 44.2 42.6)">4</text>
<text x="166.9" y="45.5">7</text>
<text x="179.6" y="42.9">5</text>
<text x="166.9" y="48">1</text>
<text x="179.6" y="50.5">8</text>
<text x="235.5" y="79.8">3</text>
<text x="248.2" y="79.8">2</text>
<text x="70.9" y="88.3" transform="rotate(-90 70.9 88.3)">3</text>
<text x="242.3" y="87.1" transform="rotate(-90 242.3 87.1)">1</text>
<text x="64.1" y="91.2">1</text>
<text x="70.9" y="96" transform="rotate(-90 70.9 96)">2</text>
<text x="50.5" y="101" transform="rotate(-90 50.5 101)">1</text>
<text x="47.6" y="102.6">2</text>
<text x="50.5" y="106.1" transform="rotate(-90 50.5 106.1)">3</text>
<text x="262.6" y="127.7" transform="rotate(-90 262.6 127.7)">5</text>
<text x="271.1" y="130.6">3</text>
<text x="95.8" y="136.9">3</text>
<text x="108.5" y="136.9">6</text>
<text x="253.3" y="133.1">8</text>
<text x="271.1" y="133.1">4</text>
<text x="95.8" y="139.4">2</text>
<text x="253.3" y="138.2">7</text>
<text x="271.1" y="138.2">1</text>
<text x="271.1" y="140.7">2</text>
<text x="95.8" y="147.1">7</text>
<text x="95.8" y="149.6">1</text>
<text x="108.5" y="144.5">5</text>
<text x="262.6" y="145.5" transform="rotate(-90 262.6 145.5)">6</text>
<text x="108.5" y="152.1">8</text>
<text x="102.6" y="156.9" transform="rotate(-90 102.6 156.9)">4</text>
</g>
<g font-size="1.8" fill="#0000c2">
<text x="236.2" y="34">+5V</text>
<text x="241.3" y="34">3A</text>
<text x="64.8" y="39.1">WW25RR002</text>
<text x="119.1" y="52.2">V_{EN} 7.98V</text>
<text x="123.3" y="52.2">=</text>
<text x="168.9" y="66.3">Soft-Start:</text>
<text x="168.9" y="68.3">Sw.</text>
<text x="173.2" y="68.3">freq.:</text>
<text x="179.4" y="68.3">~1.2MHz</text>
<text x="180.7" y="66.3">~3ms</text>
<text x="100" y="75.1">DC-DC</text>
<text x="100" y="77.1">https://www.ti.com/lit/an/slvafh1a/slvafh1a.pdf?ts=1766201846822</text>
<text x="107.8" y="75.1">inverting</text>
<text x="117.2" y="75.1">converter:</text>
<text x="268" y="78.5">+3V3</text>
<text x="274.2" y="78.5">1A</text>
<text x="18.7" y="108.1">V_{EN} 7.85V</text>
<text x="18.7" y="110.1">V_{OFF} 7.5V</text>
<text x="23" y="108.1">=</text>
<text x="23.8" y="110.1">=</text>
</g>
<text font-size="1.8" fill="#725600" x="14.7" y="40.2">VSUP-</text>
<g font-size="1.8" fill="#0f0f0f">
<text x="77.1" y="105.1">EN_INV</text>
<text x="88.9" y="139.4">EN_INV 2</text>
</g>
<g font-size="1.8" fill="#c409ff">
<text x="278.3" y="131.7">SDA</text>
<text x="278.3" y="134.2">SCL</text>
</g>
</svg>
